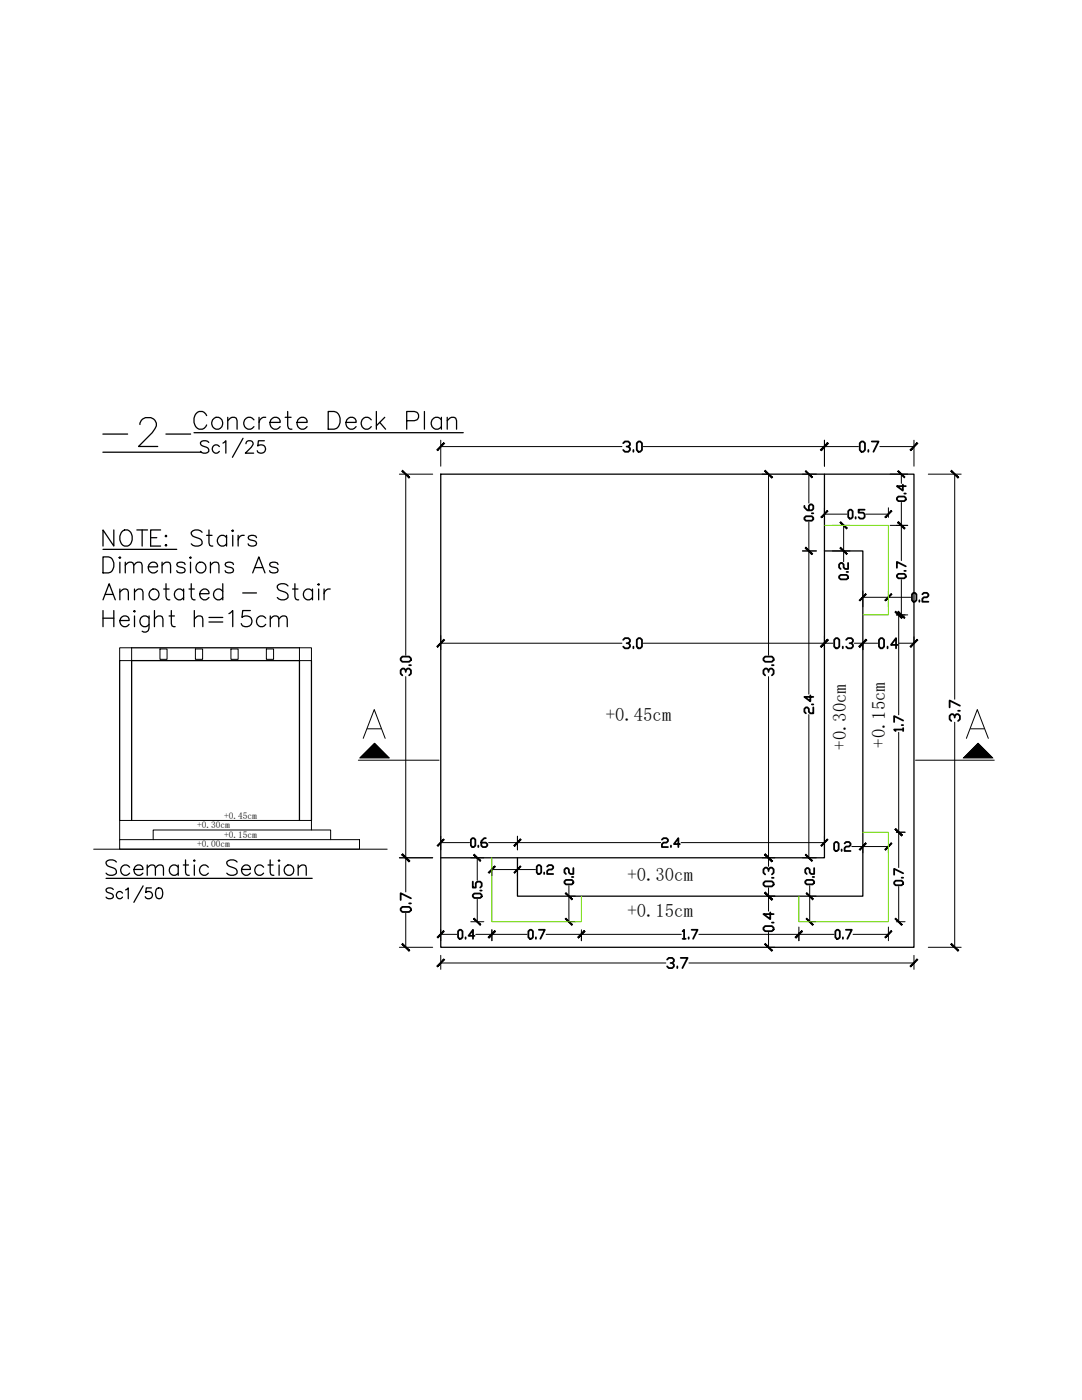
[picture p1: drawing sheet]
<svg xmlns="http://www.w3.org/2000/svg" width="216mm" height="279mm" viewBox="0 0 216 279" stroke-linecap="round" stroke-linejoin="round" font-family="sans-serif">
<!-- layer: L-Elements -->
<path d="M87.9 94.6h94.5v94.5h-94.5zM164.5 94.6v76.6h-76.6M164.5 110h7.7v68.9h-68.9v-7.7M23.9 131.8v31.9M26.3 129.3h33.5M62.1 131.8v31.9M26.3 163.7v-31.9h33.5v31.9" fill="none" stroke="#000" stroke-width=".25"/>
<!-- layer: 0 -->
<g fill="none" stroke="#000" stroke-width=".25">
<path d="M20.5 90.2h19.7M38.7 86.4h53.7M48.5 87.5l-2.1 3.8M49.1 88.6l.1-.4a.79 .79 0 0 1 1.2 0l.1 .2-.1 .5-1.4 1.5h1.6M52.7 88h-1.1l-.2 1a.88 .88 0 0 1 1.4 0 .88 .88 0 0 1-.2 1.3 .88 .88 0 0 1-1.3-.3M20.6 111.1h1a1.7 1.7 0 0 1 1.2 1.6 1.7 1.7 0 0 1-1.2 1.6h-1zM20.6 119.7l1.2-3.2 1.2 3.2M20.6 109.6h14.7M21 118.6h1.5M22.7 105.8v3.2l-2.1-3.2v3.2M23.9 111.1l.2 .2-.2 .1-.1-.1zM23.9 118.2l.8-.6 .8 .1 .1 .5v1.5"/>
<path d="M23.9 112.2v2.1M23.9 117.6v2.1M24.5 105.9a1.23 1.23 0 0 1 1.9 1.1 1.4 1.4 0 0 1-.3 1.5 1.4 1.4 0 0 1-1.6 .3 1.94 1.94 0 0 1 0-2.9zM25 112.8l.8-.6 .7 .1 .2 .5v1.5M25 112.2v2.1M26.7 112.8l.8-.6 .7 .1 .2 .5v1.5M26.8 118.2l.8-.6h.5l.3 .1 .1 .5v1.5M26.8 117.6v2.1M27.3 105.8h2.1M28.4 105.8v3.2M29.6 113.1h1.8a.95 .95 0 0 0-1.1-1 .95 .95 0 0 0-.7 1.3 1 1 0 0 0 .7 .9 1 1 0 0 0 1.1-.4M30.1 107.3h1.2"/>
<path d="M32 105.8h-1.9v3.2h1.9M32.3 112.8l.8-.6 .8 .1 .1 .5v1.5M32.3 112.2v2.1M32.7 117.6h1M33 107l.1-.2 .2 .2-.2 .1zM33 108.8l.1-.1 .2 .1-.2 .2zM33.1 116.5v2.6l.2 .4 .6 .2M36.6 118a1.03 1.03 0 0 0-1.5-.1 1.03 1.03 0 0 0 0 1.5 1.03 1.03 0 0 0 1.5-.2M36.6 117.6v2.1M36.9 112.7a.96 .96 0 0 0-1.6 0l.1 .3 .3 .1 1.1 .3 .1 .5a.98 .98 0 0 1-1.6 0M37.7 117.6h1.1M38 111.1l.2 .2-.2 .1-.1-.1z"/>
<path d="M38 112.2v2.1M38.2 116.5v2.6l.1 .4 .6 .2M39.9 118.5h1.8a.92 .92 0 0 0-.9-1 .92 .92 0 0 0-.9 1 1.02 1.02 0 0 0 .6 1.1 1.02 1.02 0 0 0 1.2-.4M40.3 106.2a1.42 1.42 0 0 0-2.1 0 .84 .84 0 0 0 .6 .9l.9 .4a.78 .78 0 0 1 .6 .6 .78 .78 0 0 1-.3 .7 1.51 1.51 0 0 1-1.8-.3M41.2 106.8h1.1M41.7 105.8v2.6l.1 .4 .7 .2M42 112.8l.8-.6 .7 .1 .2 .5v1.5M42 112.2v2.1M44.5 118a1.03 1.03 0 0 0-1.6-.1 1.03 1.03 0 0 0 0 1.5 1.03 1.03 0 0 0 1.6-.2M44.5 116.5v3.2M45.2 107.3a1.03 1.03 0 0 0-1.5-.1 1.03 1.03 0 0 0 0 1.5 1.03 1.03 0 0 0 1.5-.2M45.2 106.8v2.2"/>
<path d="M46.4 105.8l.2 .1-.2 .2-.1-.2zM46.4 106.8v2.2M46.6 112.7a.96 .96 0 0 0-1.7 0l.5 .4 1 .3 .2 .5a.98 .98 0 0 1-1.7 0M47.5 106.8v2.2M48.4 118.3h2.8M48.7 106.8a1.01 1.01 0 0 0-1.2 1M50.4 114.3l1.2-3.2 1.3 3.2M50.9 113.3h1.5M51.2 107.3a.96 .96 0 0 0-1.7 0l.2 .3 1.3 .5 .2 .4a.98 .98 0 0 1-1.7 0M55.5 112.7a.97 .97 0 0 0-1.7 0l.1 .3 .4 .1 1 .3 .2 .5a1 1 0 0 1-1.7 0M57.5 116.9a1.43 1.43 0 0 0-2.2 0 .83 .83 0 0 0 .6 1l1 .3a.78 .78 0 0 1 .5 .6 .78 .78 0 0 1-.2 .7 1.42 1.42 0 0 1-1.9-.3M58.4 117.6h1.1"/>
<path d="M58.8 116.5v2.6l.2 .4 .6 .2M62.4 118a1.06 1.06 0 0 0-1.9 .3 1.06 1.06 0 0 0 1.2 1.4l.7-.5M62.4 117.6v2.1M63.6 116.5l.1 .1-.1 .2-.2-.2zM63.6 117.6v2.1M64.7 117.6v2.1M65.9 117.6a1.07 1.07 0 0 0-1.2 .9M20.6 121.8v3.3M20.6 123.4h2.1M22.7 121.8v3.3M23.9 123.8h1.9a.95 .95 0 0 0-1.1-.9 .95 .95 0 0 0-.8 1.2 .99 .99 0 0 0 .8 1 .99 .99 0 0 0 1.1-.5M26.8 121.8l.2 .2-.2 .1-.1-.1z"/>
<path d="M26.8 122.9v2.2M29.7 122.9v2.5a.84 .84 0 0 1-.5 .7 .84 .84 0 0 1-.8-.1M29.7 123.4a1.02 1.02 0 0 0-1.5-.2 1.02 1.02 0 0 0 0 1.5 1.02 1.02 0 0 0 1.5-.1M30.8 123.5l.8-.6 .7 .2 .2 .4v1.6M30.8 121.8v3.3M33.7 122.9h1.1M34.2 121.8v2.7l.1 .4 .6 .2M38.8 123.5l.7-.6 .8 .2 .2 .4v1.6M38.8 121.8v3.3M41.7 123.2h2.8M41.7 124.1h2.8M45.7 122.5l.7-.7v3.3"/>
<path d="M50 121.8h-1.6l-.1 1.4a1.13 1.13 0 0 1 1.7 0 1.13 1.13 0 0 1-.2 1.7 1.13 1.13 0 0 1-1.7-.4M53 123.4a1.03 1.03 0 0 0-1.5-.2 1.03 1.03 0 0 0 0 1.5 1.03 1.03 0 0 0 1.5-.1M53.9 123.5l.8-.6 .8 .2 .1 .4v1.6M53.9 122.9v2.2M55.6 123.5l.8-.6 .8 .2 .1 .4v1.6M21.2 175.3h41.1M22.6 177.5a.81 .81 0 0 0-.8-.3 .81 .81 0 0 0-.6 .5l.2 .3 .8 .3a.53 .53 0 0 1 .4 .4 .53 .53 0 0 1-.2 .6 .96 .96 0 0 1-1.2-.3M24.4 178.2a.68 .68 0 0 0-1-.1 .68 .68 0 0 0 0 1 .68 .68 0 0 0 1-.1M25.1 177.6l.5-.4v2.2M28.6 176.8l-1.9 3.3M30.2 177.2h-1l-.1 .9a.76 .76 0 0 1 1.1 0 .76 .76 0 0 1-.1 1.2 .76 .76 0 0 1-1.1-.3M31.3 177.3a.69 .69 0 0 1 1.1 .3 1.75 1.75 0 0 1-.2 1.7 .69 .69 0 0 1-1.1-.3 1.75 1.75 0 0 1 .2-1.7z"/>
<circle cx="30.7" cy="118.6" r="1.06"/>
<circle cx="40.1" cy="113.2" r="1.07"/>
</g>
<!-- layer: L-Dim -->
<g fill="none" stroke="#000" stroke-width=".2">
<path d="M79.7 94.6h6.6M81 94.6v36.2M87.9 87.9v5.1M87.9 89.1h36.2M128.4 89.1h42.9M152.1 94.6h1.3v36.2M160.1 94.6h2.8M161.4 94.6v5.8M164.5 87.9v5.1M175.6 89.1h6.8M177.6 94.6h3.5M179.9 94.6v1.9"/>
<path d="M182.4 87.9v5.1M185.2 94.6h6.6M190.5 94.6v44.9M160.1 110h2.8M161.4 104.2v34.3M164.5 101.3v1.9M164.5 102.6h4.5M166.1 104.9h3.5M166.1 110h3.5M168.3 104.9v7.2M172.2 119.2h9.5M172.2 117.9v3.2"/>
<path d="M172.8 102.6h4.5M177.3 101.3v1.9M177.3 117.9v3.2M177.6 104.9h3.5M179.9 100.3v11.6M179.9 115.7v7M81 135v43M87.9 126.8v2.9M87.9 128.4h36.2M128.4 128.4h36.1M153.4 135v36.2M172.2 128.4h2.9"/>
<path d="M178.9 122.7h2.2M179.3 122.7v20M182.4 127.1v1.3h-3M161.4 142.6v28.6M179.3 146.1v27M190.5 144.1v45M79.7 171.2h6.6M87.9 166.9v2.7M87.9 168.2h5.8M95.2 171.2v4.5M95.2 179.5v4.5M97.5 168.2h34.3"/>
<path d="M98.1 174.8v-1.3h5.2v1.3M103.3 173.5h3.5M103.3 166.9v2.7M113.5 176.8v7.2h1.3M113.5 178.9h1.3M135.9 168.2h28.6M153.4 178.9v2.9M160.1 171.2h2.8M161.6 176.8v7.2h1.2M161.6 178.9h1.2M164.5 166.9v2.7M170 168.9h7.3v1.3"/>
<path d="M172.2 168.9v1.3M178.9 166.1h1.7M179.3 176.9v7.1M79.7 189.1h6.6M81 182.3v6.8M87.9 185.6v2.1M87.9 190.7v2.8M87.9 192.2h45M87.9 186.5h3.2M93.9 184h2.6M94.9 186.5h10.3M98.1 185.6v2.1"/>
<path d="M109 186.5h27M116 185.6v2.1M137.5 192.2h44.9M139.4 186.5h27M153.4 186.1v3h1.2M159.4 185v2.7M170.2 186.5h7.1M177.3 185v2.7M178.9 184h1.7M182.4 190.7v2.8M185.2 189.1h6.6"/>
</g>
<g fill="#000" stroke="#000" stroke-width=".2">
<path d="M80.2 94l1.4 1.4 .1-.1zM80.2 94l.1-.1 1.4 1.4z"/>
<path d="M152.6 94l1.4 1.4 .1-.1zM152.6 94l.1-.1 1.4 1.4z"/>
<path d="M160.7 94.1l1.3 1.2 .1-.1zM160.7 94.1l.1-.2 1.3 1.3z"/>
<path d="M163.7 89.8l.2 .1 1.2-1.5zM165.1 88.4l.2 .1-1.4 1.4z"/>
<path d="M165.1 88.4l-1.2 1.5 1.4-1.4zM165.1 88.4l-1.2 1.5-.2-.1z"/>
<path d="M179.1 94.1l1.3 1.2 .2-.1zM179.1 94.1l.2-.2 1.3 1.3z"/>
<path d="M181.6 89.8l.1 .1 1.3-1.5zM183 88.4l.1 .1-1.4 1.4z"/>
<path d="M189.7 94l1.4 1.4 .2-.1zM189.7 94l.2-.1 1.4 1.4z"/>
<path d="M160.8 109.2l-.1 .2 1.4 1.1zM160.7 109.4l1.4 1.1-.1 .2z"/>
<path d="M160.7 109.4l1.3 1.3 .1-.2zM160.8 109.2l1.3 1.3-1.4-1.1z"/>
<path d="M165.1 101.9l-1.2 1.4 1.3-1.3zM163.8 103.2l1.3-1.3-1.2 1.4z"/>
<path d="M167.8 109.2l-.2 .2 1.4 1.1zM167.6 109.4l1.4 1.1-.1 .2z"/>
<path d="M167.6 104.3l1.3 1.3 .1-.2zM167.6 104.3l.2-.2 1.2 1.3z"/>
<path d="M172.7 118.5l-1.1 1.4 1.3-1.3zM172.7 118.5l-1.1 1.4-.1-.1z"/>
<path d="M176.6 119.8l.1 .1 1.1-1.4zM177.8 118.5l.2 .1-1.3 1.3z"/>
<path d="M176.6 103.2l.1 .1 1.1-1.4zM177.8 101.9l.2 .1-1.3 1.3z"/>
<path d="M179.3 104.1l-.2 .2 1.5 1.1zM179.1 104.3l1.5 1.1-.2 .2z"/>
<path d="M179.1 104.3l1.3 1.3 .2-.2zM179.1 104.3l.2-.2 1.3 1.3z"/>
<path d="M88.6 127.6l-1.3 1.6 1.4-1.4zM88.6 127.6l-1.3 1.6-.1-.2z"/>
<path d="M179.3 122l-.2 .1 1.5 1.2zM179.1 122.1l1.5 1.2-.2 .1z"/>
<path d="M178.6 122.1l1.3 1.3 .1-.1zM178.6 122.1l.2-.1 1.2 1.3z"/>
<path d="M181.6 129l.1 .2 1.3-1.6zM183 127.6l.1 .2-1.4 1.4z"/>
<path d="M80.3 170.4l-.1 .2 1.5 1.2zM80.2 170.6l1.5 1.2-.1 .2z"/>
<path d="M80.2 170.6l1.4 1.4 .1-.2zM80.2 170.6l.1-.2 1.4 1.4z"/>
<path d="M88.5 167.5l-1.1 1.4 1.2-1.3zM88.5 167.5l-1.1 1.4-.2-.2z"/>
<path d="M98.7 172.8l-1.1 1.4 1.2-1.2zM97.4 174.1l1.3-1.3-1.1 1.4z"/>
<path d="M102.6 174.1l.1 .1 1.1-1.4zM103.8 172.8l.1 .2-1.2 1.2z"/>
<path d="M102.6 168.7l.1 .2 1.1-1.4zM103.8 167.5l.1 .1-1.2 1.3z"/>
<path d="M103.8 167.5l-1.1 1.4 1.2-1.3zM103.8 167.5l-1.1 1.4-.1-.2z"/>
<path d="M112.8 178.3l1.3 1.3 .1-.2zM112.8 178.3l.1-.1 1.3 1.2z"/>
<path d="M160.8 170.5l-.1 .1 1.4 1.2zM160.7 170.6l1.4 1.2-.1 .1z"/>
<path d="M160.9 178.3l1.2 1.3 .2-.2zM160.9 178.3l.1-.1 1.3 1.2z"/>
<path d="M163.8 168.7l.1 .2 1.2-1.4zM165.1 167.5l.1 .1-1.3 1.3z"/>
<path d="M172.7 168.2l-1.1 1.4 1.3-1.2zM172.7 168.2l-1.1 1.4-.1-.1z"/>
<path d="M176.6 169.5l.1 .1 1.1-1.4zM177.8 168.2l.2 .2-1.3 1.2z"/>
<path d="M178.6 165.5l1.4 1.2-1.2-1.3zM178.6 165.5l1.4 1.2-.1 .1z"/>
<path d="M178.6 165.5l1.3 1.3 .1-.1zM178.6 165.5l.2-.1 1.2 1.3z"/>
<path d="M80.2 188.4l1.5 1.3-1.4-1.4zM80.2 188.4l1.5 1.3-.1 .1z"/>
<path d="M88.5 185.8l-1.1 1.4 1.2-1.3zM88.5 185.8l-1.1 1.4-.2-.2z"/>
<path d="M88.6 191.4l-1.3 1.5 1.4-1.3zM88.6 191.4l-1.3 1.5-.1-.1z"/>
<path d="M94.5 183.4l1.4 1.1-1.2-1.2zM94.5 183.4l1.4 1.1-.1 .2z"/>
<path d="M97.4 187l.2 .2 1.1-1.4zM98.7 185.8l.1 .1-1.2 1.3z"/>
<path d="M98.7 185.8l-1.1 1.4 1.2-1.3zM97.4 187l1.3-1.2-1.1 1.4z"/>
<path d="M112.8 183.4l1.4 1.1-1.3-1.2zM112.8 183.4l1.4 1.1-.1 .2z"/>
<path d="M115.3 187l.1 .2 1.2-1.4zM116.6 185.8l.1 .1-1.3 1.3z"/>
<path d="M116.6 185.8l-1.2 1.4 1.3-1.3zM116.6 185.8l-1.2 1.4-.1-.2z"/>
<path d="M152.7 188.3l-.1 .1 1.5 1.3zM152.6 188.4l1.5 1.3-.1 .1z"/>
<path d="M158.7 187l.1 .2 1.2-1.4zM160 185.8l.1 .1-1.3 1.3z"/>
<path d="M160 185.8l-1.2 1.4 1.3-1.3zM158.7 187l1.3-1.2-1.2 1.4z"/>
<path d="M160.9 183.4l1.4 1.1-1.3-1.2zM160.9 183.4l1.4 1.1-.2 .2z"/>
<path d="M176.6 187l.1 .2 1.1-1.4zM177.8 185.8l.2 .1-1.3 1.3z"/>
<path d="M178.6 183.4l1.4 1.1-1.2-1.2zM178.6 183.4l1.4 1.1-.1 .2z"/>
<path d="M181.6 192.8l.1 .1 1.3-1.5zM183 191.4l.1 .2-1.4 1.3z"/>
<path d="M189.7 188.4l1.6 1.3-1.4-1.4zM189.7 188.4l1.6 1.3-.2 .1z"/>
</g>
<g fill="none" stroke="#000" stroke-width=".36">
<path d="M171.6 88.4l.3-.3h.4l.3 .3v1.4l-.3 .4h-.4l-.3-.4zM173.3 89.8v.4M173.9 88.1h1.4l-1 2.1M179 99.4l.3-.3h1.1l.3 .3v.3l-.3 .3h-1.1l-.3-.3zM180.1 96.7v1.2l-1.1-.9h1.7M180.4 98.5h.3M160.5 103.3l.3-.3h1.2l.3 .3v.3l-.3 .3h-1.2l-.3-.3zM160.5 101v.3l.6 .5h.9l.3-.2v-.6l-.3-.3h-.3l-.3 .3v.8M162 102.4h.3M167.4 115l.3-.3h1.2l.3 .3v.3l-.3 .3h-1.2l-.3-.3zM168.9 114.1h.3M169.2 112.3v1.3h-.6l-.3-.3v-.6l-.3-.4h-.3l-.3 .4v.6l.3 .3"/>
<path d="M169.2 102l.3-.3h.3l.3 .3v1.2l-.3 .3h-.3l-.3-.3zM170.7 103.2v.3M172.5 101.7h-1.2v.6h.9l.3 .3v.6l-.3 .3h-.6l-.3-.3M182 118.6l.3-.3h.3l.3 .3v1.2l-.3 .3h-.3l-.3-.3zM183.5 119.8v.3M184 118.6l.3-.3h.7l.3 .3v.3l-.3 .3h-.7l-.3 .3v.6h1.3M161.7 138.8v1.2l-1.2-.9h1.8M175.4 127.7l.3-.3h.4l.3 .3v1.3l-.3 .4h-.4l-.3-.4zM177.1 129v.4M179.1 128.7h-1.3l1-1.3v2M162 140.6h.3M162.3 141.2v1.2h-.6l-.3-.3v-.6l-.3-.3h-.3l-.3 .3v.6l.3 .3"/>
<path d="M179.9 144.7h.3M180.2 145.6h-1.8l.3 .3M180.2 143.8l-1.8-.9v1.2M180.2 145.3v.6M82 179.3l-2.1-1v1.3M107.1 172.9l.3-.3h.3l.3 .3v1.2l-.3 .3h-.3l-.3-.3zM108.6 174.1v.3M109.2 172.9l.3-.3h.6l.3 .3v.3l-.3 .3h-.6l-.3 .3v.6h1.2M112.6 175.9l.3-.3h1.2l.3 .3v.3l-.3 .3h-1.2l-.3-.3zM114.1 175h.3M114.4 173.2v1.2h-.6l-.3-.3v-.6l-.3-.3h-.3l-.3 .3v.6l.3 .3M160.7 175.9l.3-.3h1.2l.3 .3v.3l-.3 .3h-1.2l-.3-.3z"/>
<path d="M162.2 175h.3M162.5 173.2v1.2h-.6l-.3-.3v-.6l-.3-.3h-.3l-.3 .3v.6l.3 .3M166.4 168.3l.3-.3h.3l.3 .3v1.2l-.3 .3h-.3l-.3-.3zM167.9 169.5v.3M168.5 168.3l.3-.3h.6l.3 .3v.3l-.3 .3h-.6l-.3 .3v.6h1.2M79.9 181.3l.4-.3h1.3l.4 .3v.4l-.4 .3h-1.3l-.4-.3zM81.6 180.3h.4M91.4 185.9l.3-.3h.3l.3 .3v1.2l-.3 .3h-.3l-.3-.3zM92.9 187.1v.3M94.7 186.8h-1.2l.9-1.2v1.8M105.4 185.9l.3-.3h.3l.3 .3v1.2l-.3 .3h-.3l-.3-.3zM106.9 187.1v.3"/>
<path d="M107.5 185.6h1.2l-.9 1.8M136.2 185.9l.3-.3v1.8M136.2 187.4h.6M137.4 187.1v.3M138 185.6h1.2l-.9 1.8M152.3 185.2l.4-.4h1.3l.4 .4v.3l-.4 .3h-1.3l-.4-.3zM153.7 182.1v1.3l-1.4-1h2.1M154 184.1h.4M166.7 185.9l.3-.3h.3l.3 .3v1.2l-.3 .3h-.3l-.3-.3zM168.2 187.1v.3M168.8 185.6h1.2l-.9 1.8"/>
</g>
<!-- layer: Details Circles -->
<path d="M71.5 151.7h16.1M71.9 151.2l2.8-2.8 2.9 2.8zM72.5 147.4l2.2-5.8 2.2 5.8M73.3 145.5h2.7M182.7 151.7h15.7M192.8 147.4l2.2-5.8 2.2 5.8M193.7 145.5h2.7M195.2 148.4l2.8 2.8h-5.7z" fill="none" stroke="#000" stroke-width=".2"/>
<path d="M74.7 148.4l2.9 2.8h-5.7zM195.2 148.4l2.8 2.8h-5.7z" fill="#000" stroke="#000" stroke-width=".2"/>
<!-- layer: L-Tiles -->
<path d="M164.5 104.9h12.8v17.8h-5.1M98.1 171.2v12.8h17.9v-5.1M172.2 166.1h5.1v17.9h-17.9v-5.1" fill="none" stroke="#6edd00" stroke-width=".2"/>
<!-- layer: St-Conc -->
<path d="M23.9 129.3h2.4v2.5h-2.4zM31.9 129.5h1.4v2.1h-1.4zM39 129.5h1.4v2.1h-1.4zM46.1 129.5h1.4v2.1h-1.4zM53.1 129.5h1.5v2.1h-1.5zM59.8 129.3h2.3v2.5h-2.3zM18.7 169.5h58.6M23.9 167.6h47.8v1.9h-47.8zM30.6 167.6v-2h35.4v2M62.1 165.6v-1.9h-38.2v3.9" fill="none" stroke="#000" stroke-width=".2"/>
<text font-size="11" x="19.8" y="91.4">-2-</text>
<text font-size="7.9" x="37.7" y="87.5">Concrete Deck Plan</text>
<text font-size="7.1" x="20.1" y="176.4">Scematic Section</text>
<g font-size="5.3">
<text x="123.5" y="91.4">3.0</text>
<text x="123.5" y="130.5">3.0</text>
<text x="165.5" y="130.5">0.3</text>
<text x="83.3" y="136.2" transform="rotate(-90 83.3 136.2)">3.0</text>
<text x="155.6" y="136.2" transform="rotate(-90 155.6 136.2)">3.0</text>
<text x="155.6" y="178.2" transform="rotate(-90 155.6 178.2)">0.3</text>
<text x="132.3" y="194.4">3.7</text>
</g>
<g font-size="4.9">
<text x="182" y="116.8" transform="rotate(-90 182 116.8)">0.7</text>
<text x="192.6" y="145" transform="rotate(-90 192.6 145)">3.7</text>
<text x="93.1" y="170.4">0.6</text>
<text x="131.2" y="170.4">2.4</text>
<text x="181.3" y="177.8" transform="rotate(-90 181.3 177.8)">0.7</text>
<text x="97.4" y="180.3" transform="rotate(-90 97.4 180.3)">0.5</text>
</g>
<g font-size="3.7">
<text x="120.9" y="143.9">+0.45cm</text>
<text x="168.8" y="149.6" transform="rotate(-90 168.8 149.6)">+0.30cm</text>
<text x="176.6" y="149.2" transform="rotate(-90 176.6 149.2)">+0.15cm</text>
<text x="125.2" y="175.8">+0.30cm</text>
<text x="125.2" y="183">+0.15cm</text>
</g>
<g font-size="1.9">
<text x="39.4" y="165.3">+0.30cm</text>
<text x="44.7" y="163.4">+0.45cm</text>
<text x="44.7" y="167.2">+0.15cm</text>
<text x="39.4" y="169.1">+0.00cm</text>
</g>
</svg>
